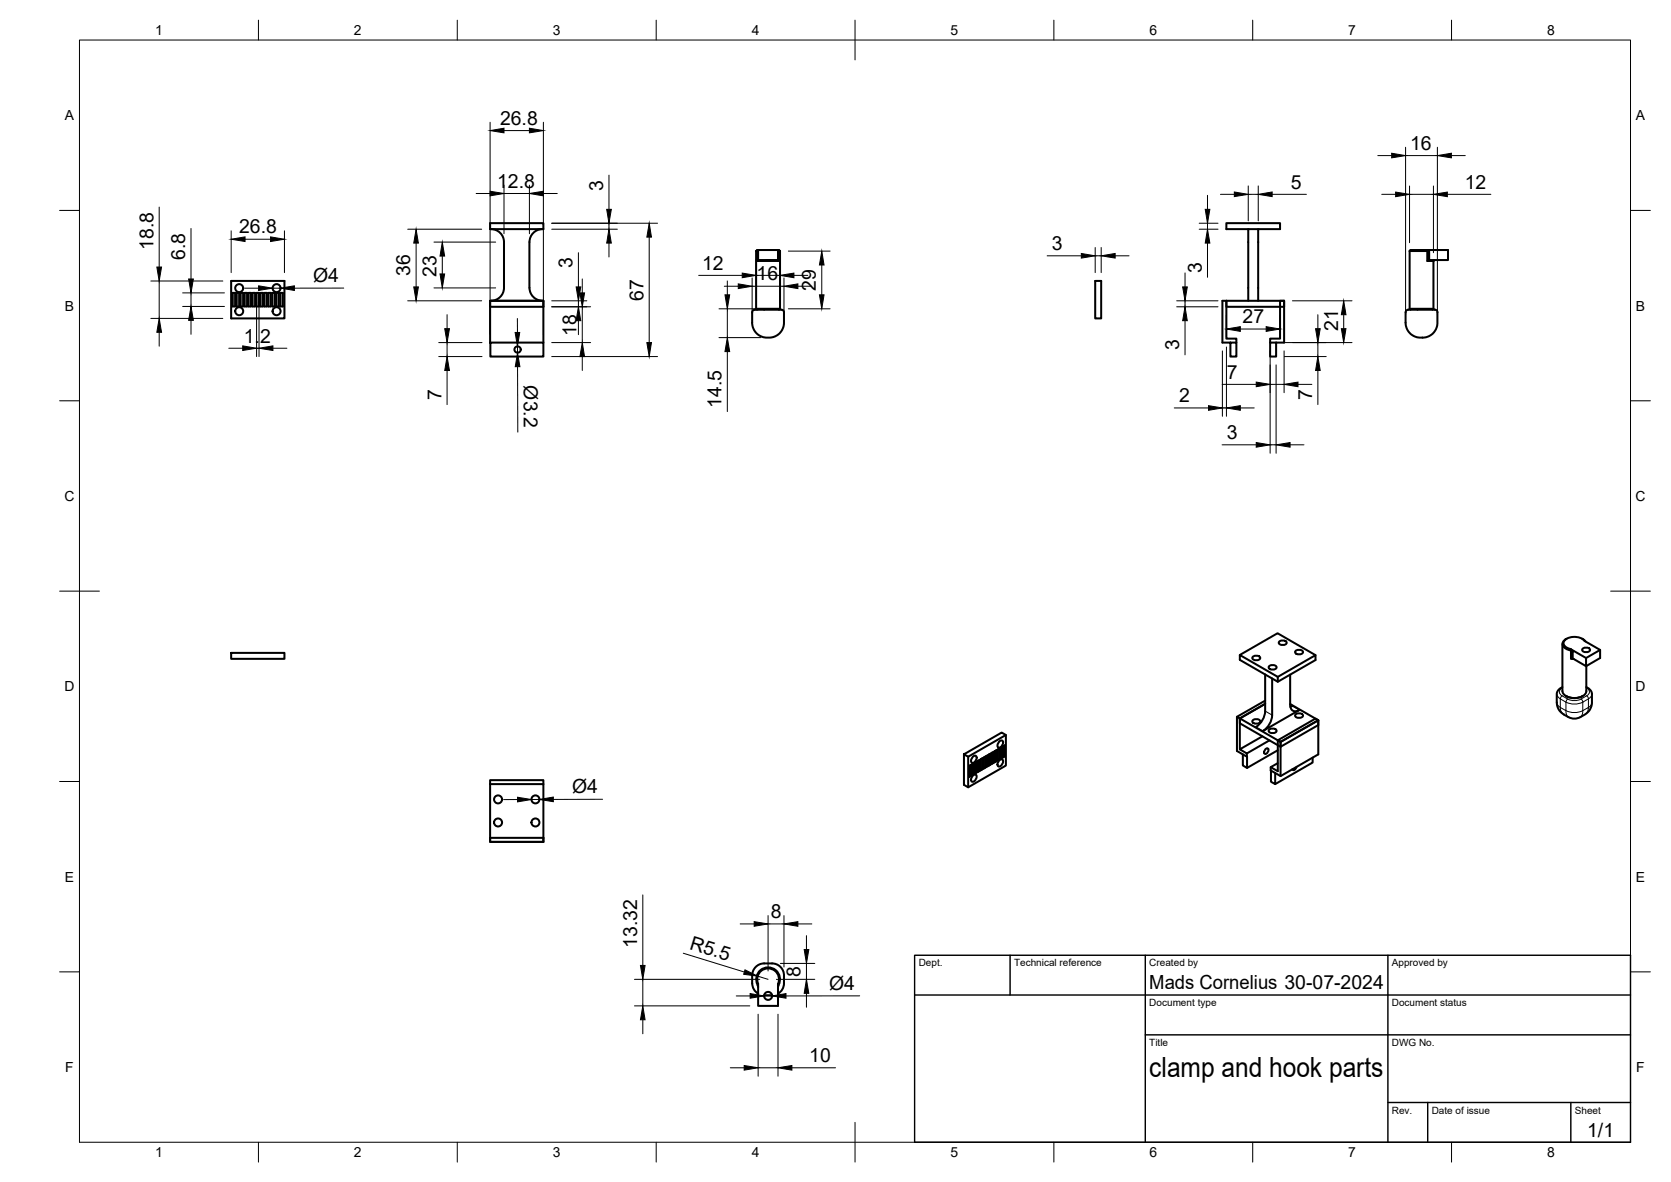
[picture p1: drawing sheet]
<svg xmlns="http://www.w3.org/2000/svg" width="420mm" height="297mm" viewBox="0 0 420 297" stroke-linecap="round" stroke-linejoin="round" font-family="sans-serif">
<!-- layer: Visible -->
<g fill="none" stroke="#000" stroke-width=".51">
<path d="M123.2 56.1h13.4v1.5h-13.4zM123.5 57.6a3.2 3.2 0 0 1 3.2 3.2v11.5a3.2 3.2 0 0 1-3.2 3.3M136.4 57.6a3.2 3.2 0 0 0-3.3 3.2v11.5a3.3 3.3 0 0 0 3.3 3.3M308.4 56.1h13.5v1.5h-13.5zM313.9 57.6v18M316.4 57.6v18M58.1 70.6h13.4v9.4h-13.4zM58.5 73.6h.6v3.4h-.6zM59.5 73.6h.6v3.4h-.6zM60.5 73.6h.6v3.4h-.6zM61.5 73.6h.6v3.4h-.6zM62.5 73.6h.6v3.4h-.6z"/>
<path d="M63.5 73.6h.6v3.4h-.6zM64.5 73.6h.6v3.4h-.6zM65.5 73.6h.6v3.4h-.6zM66.5 73.6h.6v3.4h-.6zM67.5 73.6h.6v3.4h-.6zM68.5 73.6h.6v3.4h-.6zM69.5 73.6h.6v3.4h-.6zM70.5 73.6h.6v3.4h-.6zM123.2 75.6h13.4v1.5h-13.4zM123.2 75.6v10.5h13.4v3.5h-13.3v-3.5M123.2 75.6h13.4v10.5M189.3 78l.5-.2h5.8a1.17 1.17 0 0 1 1.5 .7v3l-.7 1.8-.7 .8-1 .5-2.1 .2-1.8-.6-1.2-1.3-.5-1.6v-2.8z"/>
<path d="M190.1 77.6h6M190.1 63.1h.4M190.1 63.1v14.5l.3 .2M190.5 65.6h5.2M190.6 62.8l-.1 2.8v-2.5l.1 .1M190.6 62.8l-.5 .3M190.6 62.8h5.3l.2 .3M190.6 65.3h5M192.8 65.3h.7M195.6 62.8l.1 2.8v-2.5l-.1 .1M195.7 63.1h.4M196.1 63.1v14.5"/>
<path d="M196.1 77.6l-.2 .2M275.4 70.6h1.5v9.4h-1.5zM321.9 75.6v9.5h-2.5v1M322.9 77.1h-14.5v-1.5v9.5h2.5v1M354.1 77.8h5.9a1.19 1.19 0 0 1 1.4 .7v2.9l-.5 1.6-1.2 1.3-1.7 .5h-1.4l-1.1-.3-.7-.5-.8-.9-.5-1.5-.1-3.1M354.1 77.8l-.5 .2-.2 .5M354.4 77.6h6M354.4 63.1h4.5M354.4 63.1l.3-.3h2.4a2.89 2.89 0 0 1 2.2 .4M354.4 63.1v14.5l.3 .2M358.6 62.8h5.5v2.5l-4.8 .1M358.9 63.1l.4 .1v2.2l-.4 .2z"/>
<path d="M358.9 65.6h1.5M360.4 65.6v12M360.4 77.6l-.2 .2M360.7 65.3l-.3 .3M309.4 86.1v3.5h1.5v-3.5h-3.5v-10.5h15.5v10.5h-3.5v3.5h1.5v-3.5M58.1 164.1h13.4v1.5h-13.4zM311.7 164.6l9.5-5.5 9.6 5.5M314.9 165.1l1-.3a.73 .73 0 0 1 .9 .8l-.9 .3a.73 .73 0 0 1-1-.8zM318.1 169.5v9.2a5.1 5.1 0 0 1-2.3 4M318.1 176.1l-7.1 4 .7 .4M319.1 167.5l.9-.4a.73 .73 0 0 1 .9 .8l-.9 .4a.73 .73 0 0 1-.9-.8zM319.9 170.5v9.2a5.1 5.1 0 0 1-2.3 4l9.1-5.3a1.4 1.4 0 0 1-1.6 .2 1.4 1.4 0 0 1-.7-1.5"/>
<path d="M321.3 170.1l9.5-5.5v1.3l-9.5 5.4-9.6-5.5v-1.2l9.6 5.5v1.2M321.6 161.3l.9-.4a.73 .73 0 0 1 1 .8l-1 .4a.73 .73 0 0 1-.9-.8zM324.4 169.5v7.6M324.4 176.9l7.1 4.1M324.9 177.4l-.4 .2M325.7 179.6l.9-.4a.73 .73 0 0 1 1 .8l-1 .4a.73 .73 0 0 1-.9-.8zM325.7 163.6l.9-.3a.73 .73 0 0 1 1 .8l-1 .4a.73 .73 0 0 1-.9-.9zM392.9 161.8v11.9a2.98 2.98 0 0 0 3.7 1.7 2.29 2.29 0 0 0 2.3-1.7v-6.3M392.9 172.7a2.19 2.19 0 0 0-1.5 1.7l.1 2.8a3.4 3.4 0 0 0 1.8 2.4 4.4 4.4 0 0 0 6.3-1l.6-1.4 .1-2.8a2.07 2.07 0 0 0-1.4-1.7M393.7 174.9l.2 .1M393.7 160.6a1.32 1.32 0 0 0-.8 1.3 1.32 1.32 0 0 0 1 1.2l1.1 .4M393.9 160.5l-.2 .1"/>
<path d="M393.9 175a4.3 4.3 0 0 0 3.9 0M394.9 163.1l.5 .7M394.9 163.1l3.9 2.3 3.5-2.1M395 163.5l.4 .3v1.8l-.4-.1zM395 165.5l.7 .1M397.8 160.5l.9 .7M397.9 163.1l.9-.4a.73 .73 0 0 1 .9 .8l-.9 .4a.73 .73 0 0 1-.9-.8zM398 174.9l-.2 .1M398.4 161.1a3.7 3.7 0 0 0-5.1 0 1.32 1.32 0 0 0 1.1 1.8l.5 .2M398.4 161.1l3.9 2.2v2.1l-3.5 2M398.8 165.4v2l-3.4-1.8M123.2 197v14.6h13.4v-1"/>
<path d="M123.2 197h13.4v13.6M123.2 197v-.9h13.4v.9M242.4 189.6l9.5-5.5 1 .6-9.5 5.5zM243.4 190.2v7.7M243.7 194.8l.5 .2-.5 .2v-2.7l.5-.3v2.8M243.8 192.4v2.4M244.4 194.4l.5 .2-.5 .2v-2.7l.5-.3v2.8M244.5 192v2.4M244.6 190.2l.8-.3a1.16 1.16 0 0 1-1 1.8 1.01 1.01 0 0 1 .2-1.5zM244.6 195l.8-.3a1.16 1.16 0 0 1-1 1.7 1.01 1.01 0 0 1 .2-1.4zM245.1 194l.5 .2-.5 .2v-2.8l.5-.2v2.8M245.2 191.6v2.4"/>
<path d="M245.9 193.6l.4 .2-.4 .2v-2.8l.4-.2v2.8M245.9 191.2v2.4M246.5 193.2l.5 .2-.5 .2v-2.8l.5-.2v2.8M246.6 190.8v2.4M247.3 192.8l.4 .2-.4 .2v-2.8l.4-.2v2.8M247.3 190.4v2.4M248 192.4l.4 .1-.4 .3v-2.8l.4-.2v2.7M248 190v2.3M248.7 192l.4 .1-.4 .3v-2.8l.4-.2v2.7M248.8 189.6v2.3M249.4 191.6l.4 .1-.4 .3v-2.8l.4-.3v2.8M249.4 189.2v2.3"/>
<path d="M250.1 191.2l.4 .1-.4 .3v-2.8l.4-.3v2.8M250.2 188.8v2.3M250.8 190.8l.4 .1-.4 .3v-2.8l.4-.3v2.8M250.9 188.3v2.4M251.2 186.4l.8-.3a1.16 1.16 0 0 1-1 1.8 1.01 1.01 0 0 1 .2-1.5zM251.2 191.1l.8-.2a1.16 1.16 0 0 1-1 1.7 1.01 1.01 0 0 1 .2-1.5zM251.5 190.3l.4 .2-.4 .3v-2.8l.4-.3v2.8M251.6 187.9v2.4M252.2 189.9l.4 .2-.4 .2v-2.7l.4-.3v2.8M252.3 187.5v2.4M252.9 184.7v7.7l-9.5 5.5-1-.7v-7.6M311 180.1v8.6l2.6 1.4v2.9l-1.1-.6v-2.8"/>
<path d="M311.7 180.5l6.4-3.6-6.4 3.6 10.3 5.9 9.5-5.4v1.2l-9.5 5.5v-1.3v8.6M311.7 180.5v1.3l10.3 5.9M311.7 180.5v7.8M313.5 189.3v.8M314.9 181.1l1-.4a.73 .73 0 0 1 .9 .8l-.9 .4a.73 .73 0 0 1-1-.8zM317.4 185l-5.7 3.3 1.8 1 5.7-3.2M318.2 188.3l.4-.3a.75 .75 0 0 1 .2 1 .75 .75 0 0 1-.9 .3v-.5zM319.1 183.4l.9-.3a.73 .73 0 0 1 .9 .8l-.9 .3a.73 .73 0 0 1-.9-.8zM319.6 193.6v2.9l1 .5v-2.7M321.3 186l9.5-5.4 .7 .4-9.5 5.4zM321.3 186v7.8l-1.8-1 1.8-1M321.3 188.5l-7.7 4.5"/>
<path d="M326 192.7l-.1 .3a.69 .69 0 0 1-.8 .5l-.2-.2M330.1 190.4v1.2l-9.5 5.4M331.5 181v8.6l-9.5 5.4-2.5-1.4v-.8M123.2 210.6h13.4v1h-13.4zM190.6 248a3.1 3.1 0 0 1 .2-3.7 3.1 3.1 0 0 1 3.7-.8 3.3 3.3 0 0 1 1.1 4.5M191 244.4a2.74 2.74 0 0 1 3.6-.6 2.74 2.74 0 0 1 1 3.4v5.6h-5v-5.6a2.74 2.74 0 0 1 .4-2.8zM192.1 242.1a4.4 4.4 0 0 1 4.4 1.1 6.4 6.4 0 0 1 .4 4.9l-.5 .9-.8 .7M192.1 250.1h2M192.1 242.1a3 3 0 0 0-3 3 5 5 0 0 0 .7 3.9l.8 .7"/>
<circle cx="60.1" cy="72.4" r="1.01"/>
<circle cx="60.1" cy="78.2" r="1.01"/>
<circle cx="69.5" cy="72.4" r="1.01"/>
<circle cx="69.5" cy="78.2" r="1.01"/>
<circle cx="130.1" cy="87.8" r=".79"/>
<circle cx="125.2" cy="200.9" r="1.01"/>
<circle cx="125.2" cy="206.7" r="1.01"/>
<circle cx="134.6" cy="200.9" r="1.01"/>
<circle cx="134.6" cy="206.7" r="1.01"/>
<circle cx="193.1" cy="250.3" r="1.01"/>
</g>
<!-- layer: Visible Narrow -->
<g fill="none" stroke="#000" stroke-width=".25">
<path d="M318.1 178.7l1.8 1M324.9 177.4l1.8 1M391.5 174.4a1.49 1.49 0 0 0 .8 1.2M391.5 176.5a1.49 1.49 0 0 0 .8 1.3 1.98 1.98 0 0 0 1 1.8M392.3 175.6v2.2l1.4 .8v-2.1M392.3 175.6l1.4 .9M392.5 172.9h.3M392.8 174.9l1.4 .8M392.8 174.8l-.5 .8M392.9 172.9h-.1a1.02 1.02 0 0 0-.7 1 1.02 1.02 0 0 0 .7 .9M393.8 176.4l1.1 .4 1.3 .1 1.8-.5M394.2 175.7l1.7 .4 1.7-.4"/>
<path d="M394.2 175.7l-.4 .7M397.5 175.7l.5 .7M398 176.5v2.1l-1.8 .5-1.3-.1-1.1-.4a1.72 1.72 0 0 0 .6 1.6M398.5 179.6a2.01 2.01 0 0 0 .9-1.8l-1.4 .8a1.74 1.74 0 0 1-.6 1.6M398.9 172.9h.1M398.9 174.9l-1.4 .8M399 174.8l.4 .8M399 172.9a1.02 1.02 0 0 1 .7 1 1.02 1.02 0 0 1-.7 .9M399.3 172.9h-.3M399.4 175.6v2.2a1.49 1.49 0 0 0 .9-1.3M399.4 175.6l-1.4 .9M400.3 174.4a1.49 1.49 0 0 1-.9 1.2"/>
<path d="M315.8 182.7l1.8 1"/>
</g>
<!-- layer: BORDER -->
<g fill="none" stroke="#000" stroke-width=".25">
<path d="M20 10.1h390v276.9h-390zM65 5.1v5M115 5.1v5M165 5.1v5M215 5.1v10M265 5.1v5M315 5.1v5M365 5.1v5M15 52.9h5M410 52.9h5M15 100.7h5M410 100.7h5"/>
<path d="M15 148.6h10M405 148.6h10M15 196.4h5M410 196.4h5M15 244.2h5M410 244.2h5M65 287v5M115 287v5M165 287v5M215 282.1v9.9M265 287v5M315 287v5"/>
<path d="M365 287v5"/>
</g>
<!-- layer: TITLEBLOCK -->
<path d="M230 240.1h180v46.9h-180zM230 250h180M254 240.1v9.9M288 240.1v46.9M349 240.1v46.9M288 260.1h122M349 277.1h61M359 277.1v9.9M395 277.1v9.9" fill="none" stroke="#000" stroke-width=".36"/>
<!-- layer: FD_Dimensions -->
<g fill="none" stroke="#000" stroke-width=".25">
<path d="M123.2 30.7v53.3M126.7 32.8h6.4M136.6 30.7v53.3M346.4 39.1h3.5M353.4 37v42M353.4 39.1h8M361.4 37v42M364.9 39.1h3.5M40 52v15.1M48 57.4v12.7M58.1 58v10.5M71.5 58v10.5"/>
<path d="M102.5 57.6h18.6M119.7 48.6h3.5M126.7 46.5v12.2M126.7 48.6h6.4M133.1 46.5v12.2M136.6 48.6h3.5M138.7 56.1h26.6M138.7 57.6h16.5M153.1 44v8.6M153.1 56.1v1.5M163.2 59.6v26.5M301.5 56.1h4.8"/>
<path d="M301.5 57.6h4.8M303.6 49.1v3.5M303.6 56.1v1.5M306.9 48.8h3.5M313.9 46.7v8.8M313.9 48.8h2.5M316.4 46.7v8.8M319.9 48.8h8.6M347.4 48.8h3.5M354.4 48.8h6M354.4 46.7v14.3M360.4 46.7v16.8"/>
<path d="M363.9 48.8h11M37.9 70.6h18.1M40 70.6v9.4M45.9 77h10.5M45.9 73.6h10.5M48 73.6v3.4M61.5 72.4h3.5M61.6 60.1h6.4M64.5 75.7v13.9M65.1 75.7v13.9M68.5 72.4h2M86.4 72.4h-12.4"/>
<path d="M102.5 75.6h18.6M104.6 61.1v11M109.1 72.4h15.5M109.1 60.8h15.5M111.2 64.4v4.4M112.4 79.1v3.5M138.7 75.6h8.9M138.7 77.1h9.8M145.4 63.5v8.6M145.4 75.6v1.5M146.4 70.1v3.5M146.4 77.1v9"/>
<path d="M153.1 61.1v3.5M175.7 69.2h10.9M180.8 77.6h13.2M182.1 71.9h3.5M182.9 70.6v3.5M182.9 77.6v7.2M189.1 69.8v9.2M189.1 71.9h8M190.1 65.2v6.1M190.1 69.2h6M196.1 65.2v6.1M197.1 69.8v9.2"/>
<path d="M198.2 63.1h10.5M198.2 77.6h10.5M199.6 69.2h3.5M200.6 71.9h3.5M206.6 66.6v7.5M263.3 64.3h8.6M275.4 62.2v6.3M275.4 64.3h1.5M276.9 62.2v6.3M280.4 64.3h3.5M295.9 75.6h10.4M295.9 77.1h10.4"/>
<path d="M298 68.6v3.5M298 75.6v1.5M303.6 61.1v8.6M308.4 79.2v5.6M321.9 79.2v5.6M325 75.6h15M331.4 79.1v3.5M337.9 79.1v3.5M37.9 80h18.1M40 83.5v3.5M48 80.5v3.5M57.5 87.5h3.5"/>
<path d="M64.5 87.5h.6M68.6 87.5h3.5M110.3 89.6h10.9M110.3 86.1h10.9M112.4 86.1v3.5M112.4 93.1v8.6M130.1 80v3.6M130.1 87v1.7M130.1 92.1l.1 16.5M138.7 89.6h26.6M138.7 86.1h9.8M145.4 80.6v3.5"/>
<path d="M146.4 89.6v3.5M180.8 84.8h10.5M182.9 88.4v15M298 80.6v8.6M307.3 96.6h8.6M307.4 88.2v16.4M308.4 87.2v17.4M311.9 82.7h6.5M319.4 88.2v25.7M319.4 96.6h3.5M320.9 91.7v22.2M322.9 88.2v10.5"/>
<path d="M323 89.6h10.5M323 86.1h17M326.4 96.6h3.5M331.4 86.1v3.5M331.4 93.1v8.6M295.3 102.5h8.6M307.3 111.8h8.6M307.4 102.5h1M311.9 102.5h3.5M319.4 111.8h1.5M324.4 111.8h3.5M130.1 200.9h-3.5"/>
<path d="M135.6 200.9h-2M151.5 200.9h-12.4M161.6 224.9v17.7M171.8 239.6l15.4 4.7M186.1 232.2h3.5M193.1 230.1v13.9M193.1 232.2h4M197.1 230.1v12.9M200.6 232.2h3.5M202.8 235.1v3.5M159.5 252.8h29M159.5 246.1h31.5"/>
<path d="M161.6 246.1v6.7M161.6 256.3v3.5M185.1 250.3h3.5M190.5 245.3l2.6 .8M190.6 254.9v15.6M192.1 250.3h2M195.2 246.1h9.7M195.6 254.9v15.6M196.2 242.1h8.7M202.8 242.1v4M202.8 249.6v3.5M216.2 250.3h-18.6"/>
<path d="M183.6 268.3h3.5M190.6 268.3h5M199.1 268.3h11"/>
</g>
<g fill="#000" stroke="#000" stroke-width=".25">
<path d="M123.2 32.8l3.5-.6v1.2zM133.1 32.2l3.5 .6-3.5 .6zM349.9 38.5l3.5 .6-3.5 .6zM361.4 39.1l3.5-.6v1.2zM58.1 60.1l3.5-.6v1.2zM68 59.5l3.5 .6-3.5 .6zM123.2 48.1l3.5 .5-3.5 .6zM133.1 48.6l3.5-.5v1.1zM152.5 52.6h1.2l-.6 3.5zM163.2 56.1l.6 3.5h-1.2zM303 52.6h1.2l-.6 3.5zM310.4 48.2l3.5 .6-3.5 .6z"/>
<path d="M316.4 48.8l3.5-.6v1.2zM350.9 48.3l3.5 .5-3.5 .6zM360.4 48.8l3.5-.5v1.1zM39.4 67.1h1.2l-.6 3.5zM47.4 70.1h1.2l-.6 3.5zM65 71.8l3.5 .6-3.5 .6zM70.5 72.4l3.5-.6v1.2zM104.6 57.6l.6 3.5h-1.2zM104 72.1h1.2l-.6 3.5zM110.6 68.8h1.2l-.6 3.6zM111.2 60.8l.6 3.6h-1.2zM144.9 72.1h1.1l-.6 3.5z"/>
<path d="M145.8 73.6h1.2l-.6 3.5zM153.1 57.6l.6 3.5h-1.2zM182.3 74.1h1.2l-.6 3.5zM185.6 71.3l3.5 .6-3.5 .6zM186.6 68.6l3.5 .6-3.5 .6zM196.1 69.2l3.5-.6v1.2zM197.1 71.9l3.5-.6v1.2zM206.6 63.1l.6 3.5h-1.2zM206 74.1h1.2l-.6 3.5zM271.9 63.7l3.5 .6-3.5 .6zM276.9 64.3l3.5-.6v1.2zM297.4 72.1h1.1l-.5 3.5z"/>
<path d="M303.6 57.6l.6 3.5h-1.2zM337.9 75.6l.5 3.5h-1.1zM40 80l.6 3.5h-1.2zM48 77l.6 3.5h-1.2zM61 86.9l3.5 .6-3.5 .6zM65.1 87.5l3.5-.6v1.2zM111.8 82.6h1.2l-.6 3.5zM112.4 89.6l.6 3.5h-1.2zM129.5 83.6h1.2l-.6 3.4zM130.1 88.7l.6 3.4h-1.1zM145.4 77.1l.6 3.5h-1.1zM146.4 86.1l.6 3.5h-1.2z"/>
<path d="M162.6 86.1h1.2l-.6 3.5zM182.9 84.8l.6 3.6h-1.2zM298 77.1l.5 3.5h-1.1zM308.4 82.7l3.5-.6v1.2zM315.9 96l3.5 .6-3.5 .6zM318.4 82.1l3.5 .6-3.5 .6zM322.9 96.6l3.5-.6v1.2zM330.8 82.6h1.2l-.6 3.5zM331.4 89.6l.6 3.5h-1.2zM337.3 82.6h1.1l-.5 3.5zM303.9 101.9l3.5 .6-3.5 .6zM308.4 102.5l3.5-.6v1.2z"/>
<path d="M315.9 111.2l3.5 .6-3.5 .6zM320.9 111.8l3.5-.6v1.2zM130.1 200.3l3.5 .6-3.5 .6zM135.6 200.9l3.5-.6v1.2zM189.6 231.6l3.5 .6-3.5 .6zM197.1 232.2l3.5-.6v1.2zM202.2 238.6h1.2l-.6 3.5zM161.6 252.8l.6 3.5h-1.2zM161 242.6h1.2l-.6 3.5zM187.3 243.7l3.2 1.6-3.5-.5zM188.6 249.7l3.5 .6-3.5 .6zM194.1 250.3l3.5-.6v1.2z"/>
<path d="M202.8 246.1l.6 3.5h-1.2zM187.1 267.8l3.5 .5-3.5 .6zM195.6 268.3l3.5-.5v1.1z"/>
</g>
<text font-size="7" x="289" y="270.6">clamp and hook parts</text>
<g font-size="4.9">
<text x="125.7" y="31.4">26.8</text>
<text x="354.5" y="37.6">16</text>
<text x="125" y="47.2">12.8</text>
<text x="151.7" y="47.9" transform="rotate(-90 151.7 47.9)">3</text>
<text x="324.6" y="47.4">5</text>
<text x="368.3" y="47.4">12</text>
<text x="60.1" y="58.7">26.8</text>
<text x="38.6" y="62.7" transform="rotate(-90 38.6 62.7)">18.8</text>
<text x="46.6" y="65.4" transform="rotate(-90 46.6 65.4)">6.8</text>
<text x="264.5" y="62.8">3</text>
<text x="78.7" y="70.9">Ø4</text>
<text x="103.2" y="69.3" transform="rotate(-90 103.2 69.3)">36</text>
<text x="109.7" y="69.6" transform="rotate(-90 109.7 69.6)">23</text>
<text x="144" y="67.4" transform="rotate(-90 144 67.4)">3</text>
<text x="176.6" y="67.8">12</text>
<text x="190.2" y="70.5">16</text>
<text x="302.2" y="68.5" transform="rotate(-90 302.2 68.5)">3</text>
<text x="161.8" y="75.6" transform="rotate(-90 161.8 75.6)">67</text>
<text x="205.2" y="73" transform="rotate(-90 205.2 73)">29</text>
<text x="312.4" y="81.3">27</text>
<text x="336.5" y="83.2" transform="rotate(-90 336.5 83.2)">21</text>
<text x="61.3" y="86.1">1.2</text>
<text x="144.9" y="84.5" transform="rotate(-90 144.9 84.5)">18</text>
<text x="296.5" y="88" transform="rotate(-90 296.5 88)">3</text>
<text x="308.5" y="95.2">7</text>
<text x="111" y="100.5" transform="rotate(-90 111 100.5)">7</text>
<text x="131.7" y="96.8" transform="rotate(90 131.7 96.8)">Ø3.2</text>
<text x="296.5" y="101.1">2</text>
<text x="330" y="100.5" transform="rotate(-90 330 100.5)">7</text>
<text x="181.4" y="102.6" transform="rotate(-90 181.4 102.6)">14.5</text>
<text x="308.5" y="110.3">3</text>
<text x="143.8" y="199.3">Ø4</text>
<text x="193.8" y="230.7">8</text>
<text x="160.2" y="238.3" transform="rotate(-90 160.2 238.3)">13.32</text>
<text x="173.2" y="238.5" transform="rotate(17 173.2 238.5)">R5.5</text>
<text x="201.3" y="245.5" transform="rotate(-90 201.3 245.5)">8</text>
<text x="208.5" y="248.7">Ø4</text>
<text x="289" y="248.5">Mads Cornelius 30-07-2024</text>
<text x="203.5" y="266.9">10</text>
<text x="399.1" y="285.7">1/1</text>
</g>
<g font-size="3.5">
<text x="39" y="8.8">1</text>
<text x="89" y="8.8">2</text>
<text x="139" y="8.8">3</text>
<text x="189" y="8.8">4</text>
<text x="239" y="8.8">5</text>
<text x="289" y="8.8">6</text>
<text x="339" y="8.8">7</text>
<text x="389" y="8.8">8</text>
<text x="16.3" y="30.2">A</text>
<text x="411.3" y="30.2">A</text>
<text x="16.3" y="78">B</text>
<text x="411.3" y="78">B</text>
<text x="16.2" y="125.9">C</text>
<text x="411.2" y="125.9">C</text>
<text x="16.2" y="173.7">D</text>
<text x="411.2" y="173.7">D</text>
<text x="16.3" y="221.6">E</text>
<text x="411.3" y="221.6">E</text>
<text x="16.4" y="269.4">F</text>
<text x="411.4" y="269.4">F</text>
<text x="39" y="290.8">1</text>
<text x="89" y="290.8">2</text>
<text x="139" y="290.8">3</text>
<text x="189" y="290.8">4</text>
<text x="239" y="290.8">5</text>
<text x="289" y="290.8">6</text>
<text x="339" y="290.8">7</text>
<text x="389" y="290.8">8</text>
</g>
<g font-size="2.5">
<text x="231" y="242.9">Dept.</text>
<text x="255" y="242.9">Technical reference</text>
<text x="289" y="242.9">Created by</text>
<text x="350" y="242.9">Approved by</text>
<text x="289" y="252.8">Document type</text>
<text x="350" y="252.8">Document status</text>
<text x="289" y="262.9">Title</text>
<text x="350" y="262.9">DWG No.</text>
<text x="350" y="279.9">Rev.</text>
<text x="360" y="279.9">Date of issue</text>
<text x="396" y="279.9">Sheet</text>
</g>
</svg>
